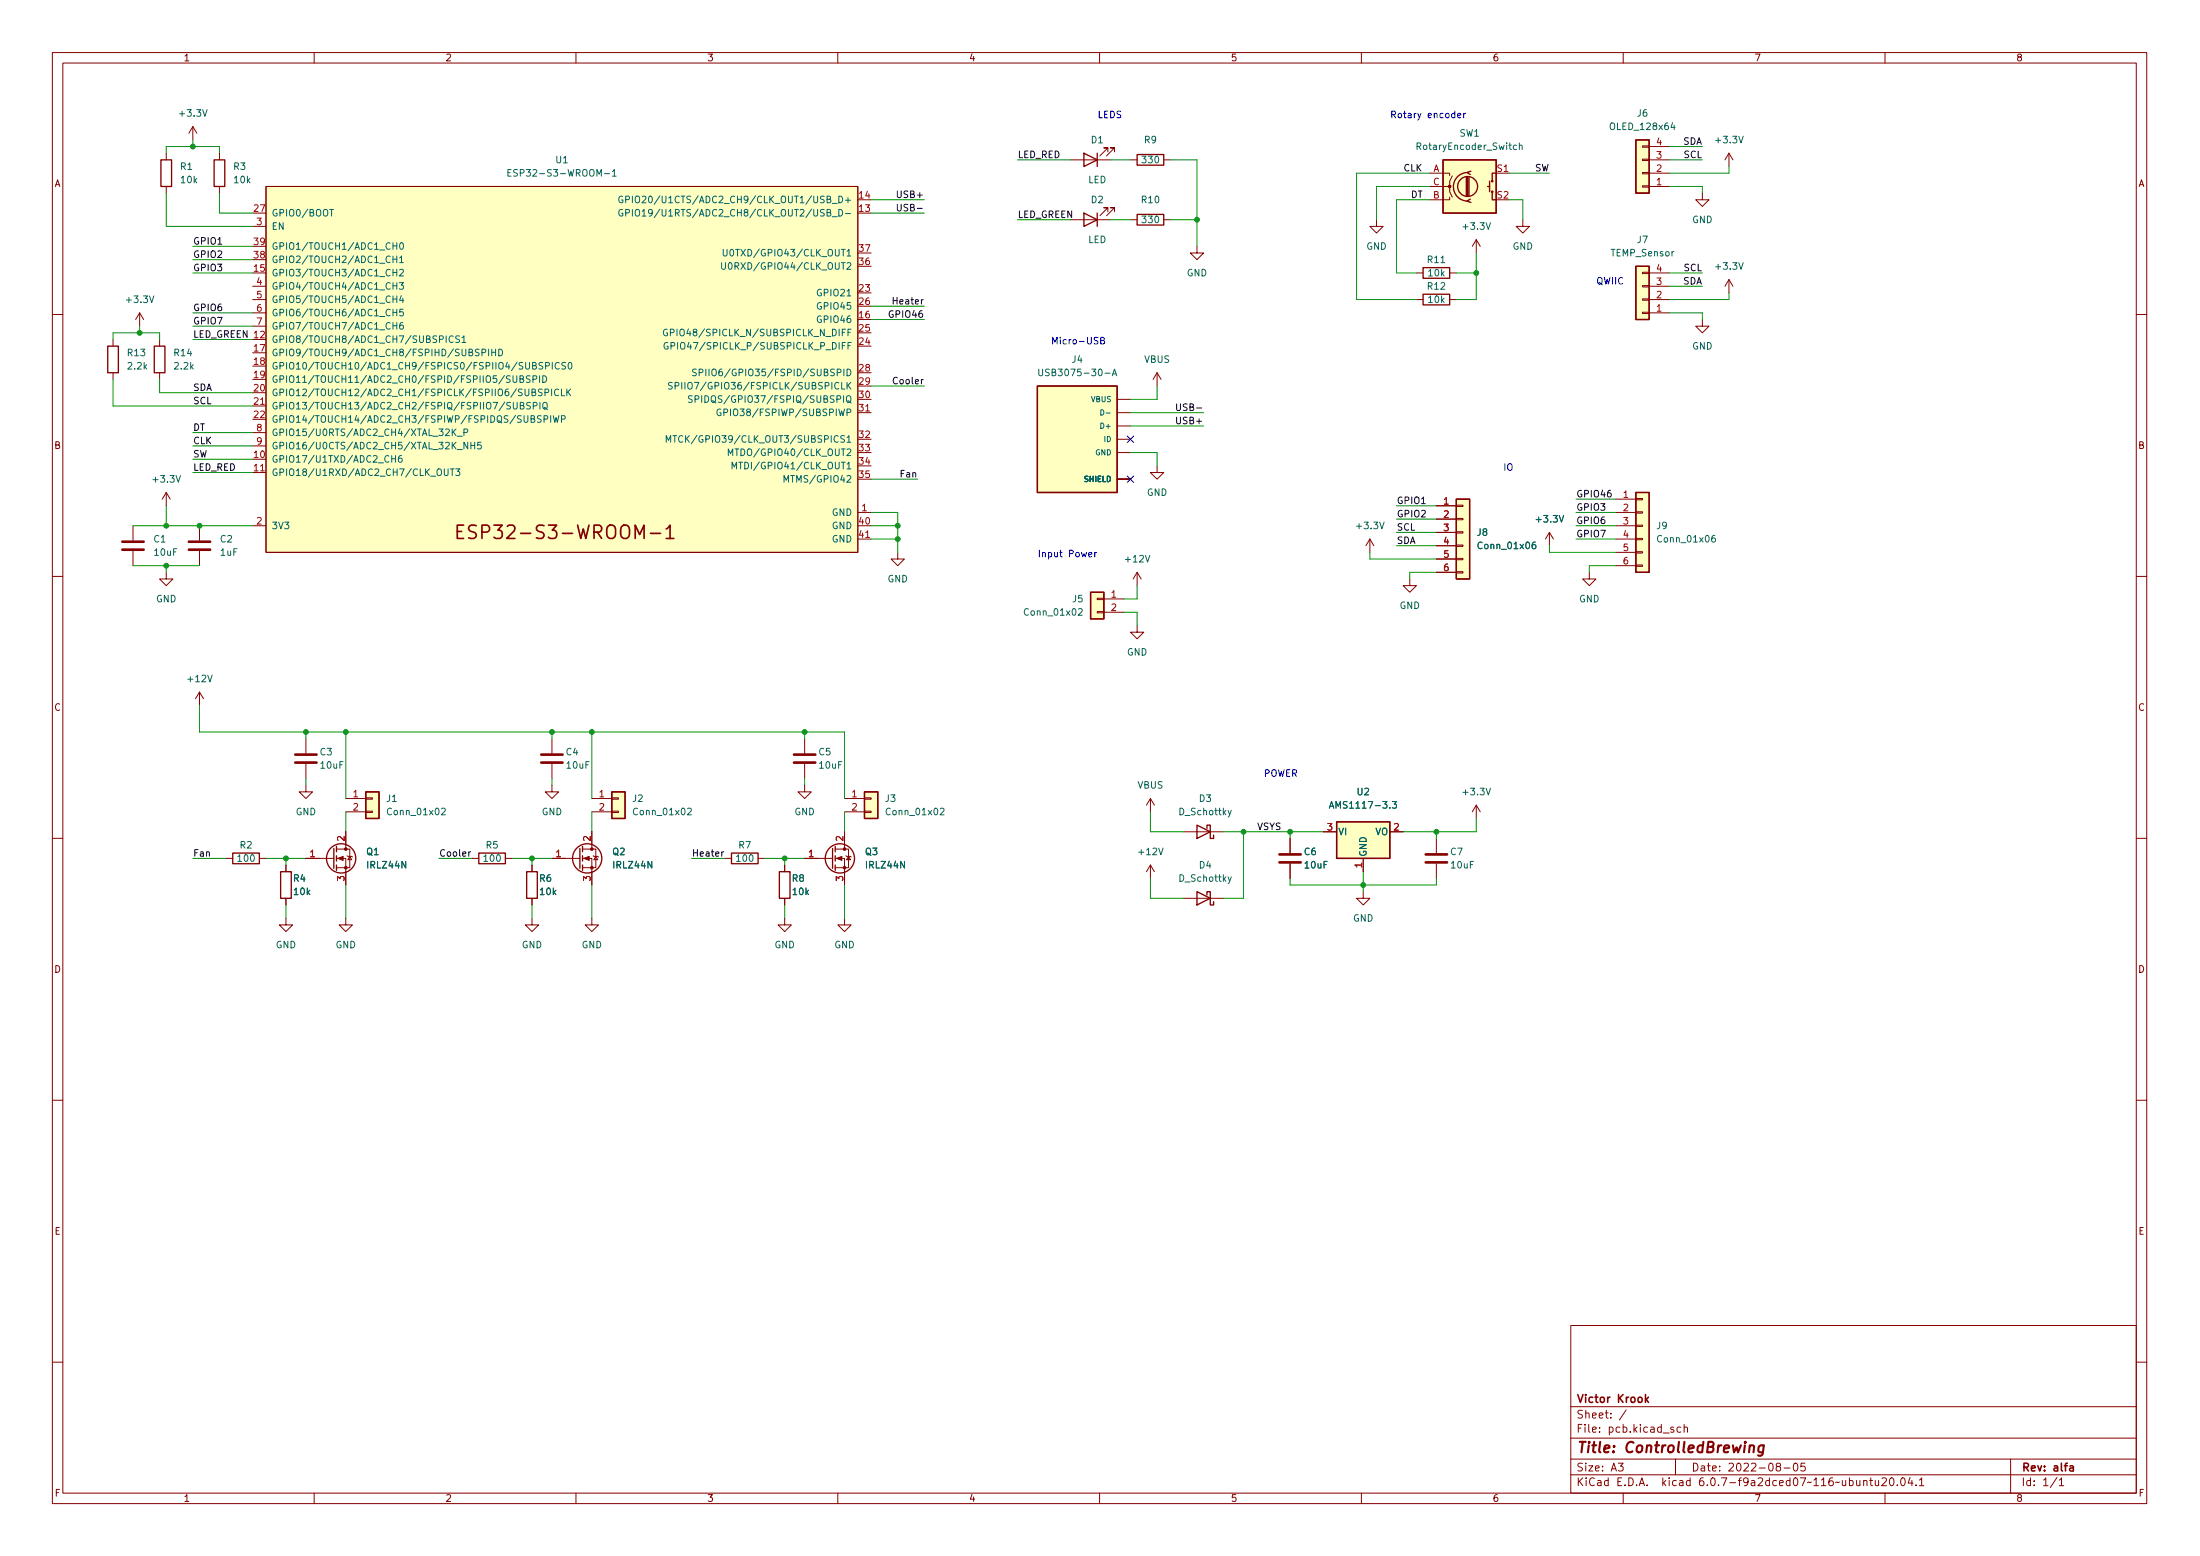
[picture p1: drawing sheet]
<svg xmlns="http://www.w3.org/2000/svg" width="420mm" height="297mm" viewBox="0 0 420 297" stroke-linecap="round" stroke-linejoin="round" font-family="sans-serif">
<g fill="none" stroke="#840000" stroke-width=".19">
<path d="M10 10h400v277h-400zM12 12h396v273h-396zM60 10v2M110 10v2M160 10v2M210 10v2M260 10v2M310 10v2M360 10v2M31.7 29.2v1.3M31.7 35.6v1.3M36.8 24.2l-.7 1.2"/>
<path d="M36.8 24.2v2.5M36.8 24.2l.8 1.2M41.9 29.2v1.3M41.9 35.6v1.3M50.8 35.6h113v69.8h-113zM204.5 30.5h7.6M211.6 29v-.8h-.8h.8l-1.5 1.6M212.9 29v-.8h-.8h.8l-1.6 1.6M215.9 30.5h1.3M222.2 30.5h1.3M273 33.1h3.9v.5M273 35.6h3.9v1l.5 1"/>
<path d="M276.9 37.6v.5h-3.9M277.4 33.6l-.5 1v1h-.5M313.7 27.8h1.3v.3h-1.3zM313.7 30.4h1.3v.2h-1.3zM313.7 32.9h1.3v.3h-1.3zM313.7 35.5h1.3v.2h-1.3zM315 30.5h3.8M315 35.6h3.8M315 33.1h3.8M315 28h3.8M325.1 36.9v1.2h1.3l-1.3 1.3-1.3-1.3h1.3M330.2 29.2v2.6"/>
<path d="M330.2 29.2l-.8 1.3M330.2 29.2l.8 1.3M26.7 59.7l-.8 1.3M26.7 59.7v2.6M26.7 59.7l.7 1.3M48.3 43.2h2.5M48.3 54.6h2.5M48.3 57.2h2.5M48.3 59.7h2.5M204.5 41.9h7.6M211.6 40.4v-.7h-.8h.8l-1.5 1.5M212.9 40.4v-.7h-.8h.8l-1.6 1.5"/>
<path d="M215.9 41.9h1.3M222.2 41.9h1.3M228.6 47v1.3h1.3l-1.3 1.3-1.3-1.3h1.3M262.9 41.9v1.3h1.3l-1.3 1.3-1.3-1.3h1.3M270.5 57.2h1.3M270.5 52.1h1.3M276.9 57.2h1.2M276.9 52.1h1.2M281.9 45.8v2.5M281.9 45.8l-.7 1.2M281.9 45.8l.8 1.2M290.8 41.9v1.3h1.3l-1.3 1.3-1.2-1.3h1.2"/>
<path d="M313.7 52h1.3v.2h-1.3zM313.7 54.5h1.3v.3h-1.3zM313.7 57.1h1.3v.2h-1.3zM313.7 59.6h1.3v.3h-1.3zM315 54.6h3.8M315 57.2h3.8M315 59.7h3.8M315 52.1h3.8M330.2 53.4l-.8 1.2M330.2 53.4v2.5M330.2 53.4l.8 1.2M10 60h2"/>
<path d="M21.6 64.8v1.3M21.6 71.2v1.2M30.5 64.8v1.3M30.5 71.2v1.2M48.3 77.5h2.5M48.3 62.3h2.5M163.8 78.8h2.6M213.4 78.8h2.5M213.4 76.2h2.5M221 71.2l-.8 1.2M221 71.2v2.5M221 71.2l.7 1.2"/>
<path d="M325.1 61v1.3h1.3l-1.3 1.2-1.3-1.2h1.3M408 60h2M31.7 94l-.7 1.3M31.7 94v2.6M31.7 94l.8 1.3M48.3 90.2h2.5M48.3 82.6h2.5M48.3 85.1h2.5M163.8 97.8h2.6M213.4 81.3h2.5M213.4 83.9h2.5M213.4 86.4h2.5"/>
<path d="M213.4 91.5h2.5M221 88.9v1.3h1.2l-1.2 1.3-1.3-1.3h1.3M274.3 96.6h3.8M274.3 99.1h3.8M278.1 99h1.3v.2h-1.3zM278.1 96.4h1.3v.3h-1.3zM308.6 95.3h3.8M308.6 97.8h3.8M312.4 97.7h1.3v.3h-1.3zM312.4 95.2h1.3v.2h-1.3zM10 110h2M25.4 100.4v2.8"/>
<path d="M25.4 105.2v2.8M31.7 109.3v1.2h1.3l-1.3 1.3-1.2-1.3h1.2M38.1 100.4v2.8M38.1 105.2v2.8M48.3 100.4h2.5M163.8 102.9h2.6M171.4 105.4v1.3h1.3l-1.3 1.3-1.2-1.3h1.2M209.5 116.7h1.3v.3h-1.3zM209.5 114.2h1.3v.3h-1.3zM210.8 114.3h3.8M210.8 116.9h3.8M217.2 119.4v1.3h-1.3l1.3 1.3 1.2-1.3h-1.2"/>
<path d="M217.2 109.3l.7 1.2M217.2 109.3v2.5M217.2 109.3l-.8 1.2M261.6 102.9l-.7 1.3M261.6 102.9v2.5M261.6 102.9l.8 1.3M269.2 110.5v1.3h1.3l-1.3 1.3-1.2-1.3h1.2M274.3 101.6h3.8M274.3 104.2h3.8M274.3 106.7h3.8M274.3 109.3h3.8M278.1 109.1h1.3v.3h-1.3z"/>
<path d="M278.1 106.6h1.3v.2h-1.3zM278.1 104h1.3v.3h-1.3zM278.1 101.5h1.3v.3h-1.3zM295.9 101.6l-.8 1.3M295.9 101.6v2.6M295.9 101.6l.8 1.3M303.5 109.3v1.2h1.3l-1.3 1.3-1.2-1.3h1.2M308.6 100.4h3.8M308.6 102.9h3.8M308.6 105.4h3.8M308.6 108h3.8M312.4 107.9h1.3v.2h-1.3z"/>
<path d="M312.4 105.3h1.3v.3h-1.3zM312.4 102.8h1.3v.2h-1.3zM312.4 100.2h1.3v.3h-1.3zM408 110h2M38.1 132.1v2.6M38.1 132.1l-.8 1.3M38.1 132.1l.8 1.3M58.4 149.9v1.3h1.3l-1.3 1.2-1.3-1.2h1.3M58.4 141v2.8M58.4 145.8v2.8M66 152.4h3.8M66 155h3.8"/>
<path d="M66 158.8v3.3M69.8 154.8h1.3v.3h-1.3zM69.8 152.3h1.3v.3h-1.3zM105.4 149.9v1.3h1.3l-1.3 1.2-1.3-1.2h1.3M105.4 141v2.8M105.4 145.8v2.8M113 152.4h3.8M113 155h3.8M113 158.8v3.3M116.8 154.8h1.3v.3h-1.3zM116.8 152.3h1.3v.3h-1.3zM153.7 149.9v1.3h1.2l-1.2 1.2-1.3-1.2h1.3"/>
<path d="M153.7 141v2.8M153.7 145.8v2.8M161.3 158.8v3.3M161.3 152.4h3.8M161.3 155h3.8M165.1 154.8h1.3v.3h-1.3zM165.1 152.3h1.3v.3h-1.3zM219.7 152.4v2.6M219.7 152.4l-.8 1.3M219.7 152.4l.8 1.3M226.1 158.8h7.6M252.7 158.8h2.6"/>
<path d="M265.4 158.8h2.6M281.9 153.7l-.7 1.3M281.9 153.7v2.5M281.9 153.7l.8 1.3M10 160h2M43.2 163.9h1.2M49.5 163.9h1.3M54.6 175.3v1.3h1.3l-1.3 1.2-1.3-1.2h1.3M54.6 165.1v1.3M54.6 171.5v1.3M58.4 163.9h5.4M64.3 163.9h1.7v5"/>
<path d="M64.3 162.1h2.5v3.5h-2.5M66 175.3v1.3h1.3l-1.3 1.2-1.2-1.2h1.2M66.3 163.4l1 .2M66.8 163.5l.4 .6h-.8zM90.2 163.9h1.2M96.5 163.9h1.3M101.6 175.3v1.3h1.3l-1.3 1.2-1.3-1.2h1.3M101.6 165.1v1.3M101.6 171.5v1.3M105.4 163.9h5.3M111.3 163.9h1.7v5M111.3 162.1h2.5v3.5h-2.5"/>
<path d="M113 175.3v1.3h1.3l-1.3 1.2-1.2-1.2h1.2M113.3 163.4l1 .2M113.8 163.5l.4 .6h-.8zM138.4 163.9h1.3M144.8 163.9h1.2M149.9 175.3v1.3h1.2l-1.2 1.2-1.3-1.2h1.3M149.9 165.1v1.3M149.9 171.5v1.3M153.7 163.9h5.3M159.5 163.9h1.8v5M159.5 162.1h2.6v3.5h-2.6M161.3 175.3v1.3h1.3l-1.3 1.2-1.3-1.2h1.3"/>
<path d="M161.5 163.4l1.1 .2M162.1 163.5l.3 .6h-.7zM219.7 165.1l-.8 1.3M219.7 165.1v2.6M219.7 165.1l.8 1.3M226.1 171.5h7.6M246.4 160.1v2.8M246.4 164.9v2.8M260.3 170.2v1.3h1.3l-1.3 1.3-1.2-1.3h1.2M260.3 163.9v2.5M274.3 160.1v2.8M274.3 164.9v2.8"/>
<path d="M408 160h2M10 210h2M408 210h2M300 253h108v32h-108zM10 260h2M300 278.5h108M300 274.5h108M300 268.5h108M309.1 279.3h.9l-.5 .6 .4 .1v.7l-.2 .1-.6-.1M310.6 269.1l-1.3 2M319.6 272.5l-.3-.1-.2 .2v.2l.5 .2v.3h-.5M320 278.5v3"/>
<path d="M321 272.5l-.4-.1-.3 .3 .1 .6h.6M321.6 272.6l.3-.2 .3 .1 .1 .9M321.6 271.9v1.5M339.5 280l-.3-.3 .1-.2 .2-.2 .4 .1 .2 .2-.1 .2-.6 .2-.2 .2v.3l.3 .3 .4-.1 .2-.2-.1-.4-.2-.1M342.7 279.4l.2-.1a.8 .8 0 0 1 .5 .8 .8 .8 0 0 1-.5 .7 1 1 0 0 1-.2-1.4zM344.7 279.3h-.7l-.1 .7 .2-.1 .5 .1 .2 .2-.1 .5-.2 .1-.6-.1M384 278.5v6.5M408 260h2M60 285v2M110 285v2M160 285v2M210 285v2"/>
<path d="M260 285v2M300 281.5h108M310 285v2M340.7 280.2h1.2M355.9 282.8l.2-.2 .4 .1 .1 .9M355.9 282.6v1M357.1 282.6h.5M357.3 282.1v1.3l.3 .2M358.1 282.6l.1 .9 .4 .1 .2-.1M358.8 282.6v1M359.4 282.3l.6-.2 .2 .2 .1 .2-.9 1.1h.9M360 285v2"/>
<path d="M361.1 282.2l.1-.1a.8 .8 0 0 1 .5 .8 .8 .8 0 0 1-.5 .7 .99 .99 0 0 1-.1-1.4zM362.4 283.5v.1M363.2 282.2l.2-.1a.8 .8 0 0 1 .5 .8 .8 .8 0 0 1-.5 .7 1 1 0 0 1-.2-1.4zM364.8 282l-.4 1.1h1M365.1 282.6v1M365.9 283.5v.1M366.6 282.5l.4-.4v1.5M366.6 283.6h.8M392.9 282l-1.3 2M393.3 282.5l.4-.4v1.5M393.3 283.6h.8"/>
</g>
<path d="M314.4 267.1l.4 .6M314.8 266.7l-.5 .6M395.3 279.9h.6l.1 .9M396 280.2h-.5a.29 .29 0 0 0-.3 .3 .29 .29 0 0 0 .3 .3l.5-.1" fill="none" stroke="#840000" stroke-width=".3"/>
<path d="M334.2 276.1a.49 .49 0 0 1 .8 .1l-.1 1M336.8 276a.66 .66 0 0 0-.9 .3l-.1 .6 .1 .2h.8M336.9 275.9l-.2 1.6a.6 .6 0 0 1-.9 .3" fill="none" stroke="#840000" stroke-width=".4"/>
<g fill="none" stroke="#840000" stroke-width=".25">
<path d="M30.7 30.5h2.1v5.1h-2.1zM40.9 30.5h2v5.1h-2zM207 29.2l2.5 1.3-2.5 1.3zM209.5 29.2v2.6M217.2 29.5h5v2h-5zM275.6 30.5h10.1v10.2h-10.1zM280 33.8v3.6M280.3 32.9a2.73 2.73 0 0 0-2.7 2.8 2.73 2.73 0 0 0 2.7 2.7M280.3 33.8v3.6M280.5 33.8v3.6M280.8 38l-.6 .4 .7 .2M280.9 32.7l-.7 .2 .6 .4"/>
<path d="M284.1 35.6h.4M284.5 34.6v2M285 36.6v1.5h.7M285.7 33.1h-.7v1.5M312.4 26.7h2.6v10.2h-2.6zM207 40.7l2.5 1.2-2.5 1.3zM209.5 40.7v2.5M217.2 40.9h5v2.1h-5zM271.8 56.2h5.1v2h-5.1zM271.8 51.1h5.1v2h-5.1zM312.4 50.8h2.6v10.2h-2.6zM20.6 66.1h2v5.1h-2z"/>
<path d="M29.5 66.1h2v5.1h-2zM198.1 73.7h15.3v20.3h-15.3zM278.1 95.3h2.6v15.2h-2.6zM312.4 94h2.6v15.3h-2.6zM208.3 113.1h2.5v5h-2.5zM69.8 151.2h2.6v5h-2.6zM116.8 151.2h2.6v5h-2.6zM165.1 151.2h2.5v5h-2.5zM228.6 157.5l2.5 1.3-2.5 1.3zM230.5 158.2v-.7h.6v2.6h.7v-.7M255.3 156.9h10.1v7h-10.1zM44.4 162.9h5.1v2h-5.1z"/>
<path d="M53.6 166.4h2v5.1h-2zM63.8 162v3.8M64.3 161.6v1M64.3 163.4v1M64.3 165.1v1.1M91.4 162.9h5.1v2h-5.1zM100.6 166.4h2v5.1h-2zM110.7 162v3.8M111.3 161.6v1M111.3 163.4v1M111.3 165.1v1.1M139.7 162.9h5.1v2h-5.1z"/>
<path d="M148.8 166.4h2.1v5.1h-2.1zM159 162v3.8M159.5 161.6v1M159.5 163.4v1M159.5 165.1v1.1M228.6 170.2l2.5 1.3-2.5 1.3zM230.5 170.9v-.7h.6v2.6h.7v-.7"/>
<circle cx="280.3" cy="35.6" r="1.91"/>
<circle cx="285" cy="36.6" r=".13"/>
<circle cx="285" cy="34.6" r=".13"/>
<circle cx="65.2" cy="163.9" r="2.79"/>
<circle cx="112.1" cy="163.9" r="2.79"/>
<circle cx="160.4" cy="163.9" r="2.79"/>
</g>
<g fill="#840000" stroke="#840000" stroke-width=".19">
<path d="M159.8 163.9l1-.4v.7z"/>
<path d="M111.5 163.9l1-.4v.7z"/>
<path d="M64.5 163.9l1-.4v.7z"/>
<circle cx="161.3" cy="165.6" r=".25"/>
<circle cx="161.3" cy="162.1" r=".25"/>
<circle cx="276.9" cy="35.6" r=".25"/>
<circle cx="113" cy="165.6" r=".25"/>
<circle cx="113" cy="162.1" r=".25"/>
<circle cx="66" cy="165.6" r=".25"/>
<circle cx="66" cy="162.1" r=".25"/>
</g>
<g fill="#ffffc2" stroke="#ffffc2" stroke-width=".19">
<path d="M278.1 95.3h2.6v15.2h-2.6z"/>
<path d="M312.4 94h2.6v15.3h-2.6z"/>
<path d="M165.1 151.2h2.5v5h-2.5z"/>
<path d="M50.8 35.6h113v69.8h-113z"/>
<path d="M255.3 156.9h10.1v7h-10.1z"/>
<path d="M312.4 26.7h2.6v10.2h-2.6z"/>
<path d="M312.4 50.8h2.6v10.2h-2.6z"/>
<path d="M275.6 30.5h10.1v10.2h-10.1z"/>
<path d="M198.1 73.7h15.3v20.3h-15.3z"/>
<path d="M208.3 113.1h2.5v5h-2.5z"/>
<path d="M69.8 151.2h2.6v5h-2.6z"/>
<path d="M116.8 151.2h2.6v5h-2.6z"/>
</g>
<g fill="none" stroke="#006464" stroke-width=".19">
<path d="M63 40h.7M63.3 40v1.3M97 33h.4M97.6 32.4h-.6v1.2h.6M115.4 33.1h1M117 32.7l.3-.3v1.2M117 33.6h.7M118.9 37.5a.59 .59 0 0 0-.7 .6 .59 .59 0 0 0 .7 .5l.1-.4h-.3M119.5 38.1l.6-.1 .1-.1v-.3l-.7-.2v1.3M120.8 37.4v1.3M120.8 40v1.3M121.5 37.5l.1-.1a.43 .43 0 0 1 .6 .5v.4a.42 .42 0 0 1-.5 .4 .42 .42 0 0 1-.4-.4z"/>
<path d="M289.6 27.8l-.3-.1-.3 .2 .1 .6h.5M290.2 27.8l.1-.1 .3 .1 .1 .8M290.2 27.3v1.3M75.1 52h.7M75.1 48.9v1.2M75.1 49.5h.7M75.1 46.9h.7M75.1 54.6h.7M75.1 57.1h.7M75.1 59.6h.7M75.8 46.3v1.3M75.8 48.9v1.2"/>
<path d="M75.8 51.4v1.3M75.8 54v1.2M75.8 56.5v1.3M75.8 59v1.3M76.3 54h.8l-.5 .4 .4 .2v.5l-.2 .1-.5-.1M76.3 51.5l.5-.1 .3 .4-.8 .9h.8M76.3 49.2l.4-.3v1.2M76.3 50.1h.8M76.4 46.5l.2-.2a.68 .68 0 0 1 .5 .7 .68 .68 0 0 1-.5 .6l-.3-.5zM76.6 56.4l-.3 .9h.8M76.9 56.9v.9M77 59h-.6l-.1 .6 .2-.1 .4 .1 .2 .2-.1 .4-.2 .1-.5-.1"/>
<path d="M118.9 40a.59 .59 0 0 0-.7 .6 .59 .59 0 0 0 .7 .6l.1-.5h-.3M119.5 40.6h.6l.1-.2v-.3l-.7-.1v1.3M121.5 40h.1a.43 .43 0 0 1 .6 .4v.4a.42 .42 0 0 1-.5 .5 .42 .42 0 0 1-.4-.5zM122.6 40.3l.4-.3v1.3M122.6 41.3h.8M137.8 50.1v1.1l.3 .2h.3l.1-.2v-1.1M138.1 47.6v1l.3 .3 .3-.1 .1-.2v-1M139.2 50.3l.2-.2a.68 .68 0 0 1 .4 .7 .68 .68 0 0 1-.4 .6l-.3-.5zM139.5 47.7l.2-.1a.68 .68 0 0 1 .4 .6 .68 .68 0 0 1-.4 .7l-.3-.5zM75.1 62.2h.7M75.8 61.6v1.2M76.9 61.6h-.3a.85 .85 0 0 0 0 1.2l.4-.1 .1-.4-.3-.2h-.2l-.3 .2"/>
<path d="M86.5 64.2a.6 .6 0 0 0-.8 .5 .6 .6 0 0 0 .6 .7l.2-.1M87.8 64.2l-.5-.1-.2 .1v.4l.5 .2 .2 .3-.3 .3-.5-.1M88.2 64.5l.4-.4v1.3M88.2 65.4h.8M92 67.3h.7l.1-.2-.1-.3-.7-.1v1.2M93.3 66.7v1.2M93.9 66.7v1.2M93.9 67.3h.7M94.6 66.7v1.2M95.3 66.7a.64 .64 0 0 1 .7 .6 .64 .64 0 0 1-.7 .6zM98 71.7v1.1l.2 .2 .4-.1 .1-.1v-1.1M98 76.8v1l.3 .3 .3-.1 .2-.2v-1"/>
<path d="M99.3 72.3h.5l.1-.4-.6-.2v1.3h.5l.2-.1v-.3l-.3-.3M99.4 77.4h.5l.1-.5-.6-.1v1.3h.4l.2-.1 .1-.3-.3-.3M101.2 71.8l-.4-.1-.3 .3 .1 .3 .6 .2v.4l-.2 .1-.5-.1M101.3 76.9l-.5-.1-.2 .1v.4l.6 .2 .1 .3-.2 .3-.5-.1M101.8 72.4l.6-.1 .1-.1v-.3l-.7-.2v1.3M101.8 77.5l.7-.1 .1-.2-.1-.3-.7-.1v1.3M103.1 71.7v1.3M103.1 76.8v1.3M103.4 79.4h-.5l-.2 .1v.3l.5 .3 .2 .3-.3 .2h-.5M103.5 74.3h-.4l-.2 .1v.4l.5 .2 .1 .3-.2 .2h-.5M103.7 69.3l-.5-.1-.2 .1v.4l.5 .2 .2 .3-.3 .3-.5-.1M103.7 71.7a.64 .64 0 0 1 .7 .7 .64 .64 0 0 1-.7 .6z"/>
<path d="M103.7 77l.3-.2a.43 .43 0 0 1 .5 .4v.5a.42 .42 0 0 1-.4 .4 .42 .42 0 0 1-.4-.4zM103.9 77.8l.7 .4M104.1 74.9h.6l.1-.2-.1-.3-.6-.1v1.2M104.2 69.9l.6-.1 .1-.2v-.3l-.7-.1v1.3M105.2 79.4v1.2M105.4 74.3v1.2M105.5 69.2v1.3M105.7 79.4l.3 1.2 .2-.9 .2 .9 .3-1.2M106.7 74.4a.6 .6 0 0 0-.9 .4 .6 .6 0 0 0 .6 .7l.3-.1M106.8 69.3a.6 .6 0 0 0-.8 .4 .6 .6 0 0 0 .6 .8l.2-.2M107.2 74.3v1.2h.6M108 69.3l-.5-.1-.2 .1v.4l.6 .2 .1 .3-.2 .3-.5-.1"/>
<path d="M108.3 74.3v1.2M108.4 74.8l.6 .7M108.6 69.3l.2-.1a.68 .68 0 0 1 .4 .6 .68 .68 0 0 1-.4 .7l-.3-.5zM109 74.3l-.7 .7M127.4 62.9a.59 .59 0 0 0-.7 .6 .59 .59 0 0 0 .7 .6l.1-.5h-.3M127.5 65.4a.59 .59 0 0 0-.7 .6 .59 .59 0 0 0 .7 .6l.1-.5h-.2M128 63.5l.6-.1 .2-.1-.1-.3-.7-.2v1.3M128.1 66h.7l.1-.2-.1-.3-.7-.1v1.3M128.4 73.1l-.5-.1-.2 .1v.4l.6 .2 .1 .3-.3 .3-.4-.1M128.9 73.7l.6-.1 .2-.2-.1-.3-.7-.1v1.3M130.2 73v1.3M130.8 73v1.3"/>
<path d="M132.2 75.6l-.5-.1-.2 .2v.3l.6 .3 .1 .3-.2 .2h-.5M132.7 76.2l.6-.1 .2-.1-.1-.3-.7-.2v1.3M133 70.5h-.5l-.2 .1v.3l.6 .3 .1 .3-.3 .2h-.4M133.5 71.1h.6l.2-.2-.1-.3-.7-.1v1.2M134 75.5v1.3M134.8 70.5v1.2M135.4 70.5v1.2M137.6 78.1a.59 .59 0 0 0-.7 .6 .59 .59 0 0 0 .7 .6l.1-.5h-.2M138.2 78.7h.6l.2-.2-.1-.3-.7-.1v1.3M198.4 70.5v1l.2 .2h.3l.2-.2v-1M210.2 78.2a.51 .51 0 0 1 .6 .5 .51 .51 0 0 1-.6 .5zM211.3 78.8h.7"/>
<path d="M212.4 71.7l.4-1.2 .5 1.2M212.5 71.4h.6M74.8 87v1.2M74.8 87.6h.7M75.5 87v1.2M76.7 87h-.4a.86 .86 0 0 0 0 1.2l.4-.1 .1-.4-.2-.2h-.3l-.2 .2M84.9 89.5v1l.2 .3 .4-.1 .1-.2v-1M86 89.5h.7M86.4 81.9v1.3M86.4 89.5v1.3M86.5 82.4l.6 .8M87 89.5h.8l-.4 .5 .4 .1v.6l-.2 .1-.6-.1"/>
<path d="M87.1 81.9l-.7 .7M87.3 83.3h1M88.6 82.6l.6-.1 .1-.2v-.3l-.7-.1v1.3M89.3 84.4v1.3l-.7-1.3v1.3M89.9 84.4v1.3M89.9 85h.8M90.7 84.4v1.3M91.9 84.4h-.6l-.1 .6 .2-.1 .4 .1 .1 .2v.4l-.2 .1-.5-.1M103.9 80h.6l.1-.2v-.3l-.7-.1v1.2M107.2 80h.6l.2-.2-.1-.3-.7-.1v1.2M127.2 84.4v-1.2l.5 .9 .4-.9v1.2M128.5 83.2h.7"/>
<path d="M128.9 83.2v1.2M130.4 83.3a.6 .6 0 0 0-.9 .4 .6 .6 0 0 0 .6 .7l.3-.1M139.1 87v-1.3l.4 .9 .4-.9v1.3M139.8 89.5v-1.3l.4 .9 .5-.9v1.3M140.4 85.7h.7M141.1 88.2h.7M149.7 92.1v-1.3l.5 .9 .4-.9v1.3M206 116.3l.4-.1 .3 .3-.8 1h.8M293.2 103.5h-.4l-.1 .3-.1 .7 .2 .3 .5-.2v-.4l-.1-.2h-.4l-.2 .2M327.5 102.2l-.4 .1-.1 .2-.1 .7 .2 .3 .5-.1v-.5l-.1-.1-.4-.1-.2 .2M84.3 154.4l.5-.1 .2 .3-.7 1h.7M131.3 154.4l.5-.1 .2 .3-.7 1h.7"/>
<path d="M179.6 154.4l.5-.1 .2 .3-.8 1h.8M235.1 154.7l-.4 1.2-.2 .1M253.9 154.3l.4-1.3 .4 1.3M254 153.9h.6M265.9 153h.8l-.4 .5 .3 .1v.6l-.1 .1-.6-.1M235.1 167.4l-.4 1.2-.2 .1"/>
</g>
<g fill="none" stroke="#840000" stroke-width=".51">
<path d="M23.4 104.9h4M23.4 103.4h4M36.1 104.9h4M36.1 103.4h4M56.4 145.6h4.1M56.4 144.1h4.1M103.4 145.6h4M103.4 144.1h4M151.6 145.6h4.1M151.6 144.1h4.1M244.3 164.6h4.1M244.3 163.1h4.1"/>
<path d="M272.3 164.6h4.1M272.3 163.1h4.1"/>
</g>
<path d="M87.3 101.5h.9M88.5 100.2h-1.2v2.6h1.2M124.2 101.8h2M127.2 101l.8-.8v2.6M127.2 102.8h1.5" fill="none" stroke="#840000" stroke-width=".32"/>
<path d="M171.4 39v1l.2 .3h.3l.2-.3v-1M224.7 77.1v1l.3 .3h.2l.2-.3v-1M89.9 162.6l-.4 .3M138.2 162.6l-.4 .3" fill="none" stroke="#0f0f0f" stroke-width=".19"/>
<path d="M278.4 22.1l.6-.2-.1-.2-.3-.1-.2 .2v.6h.5M279.5 21.6v.9M279.9 21.6l-.4 .3M210.2 65l.6-.1v-.4l-.6-.1v1.3h.5l.2-.2 .1-.3-.3-.2M207.9 105.9l.6-.1v-.3h-.4l-.2 .1 .1 .6h.5M209.1 105.5v.8M209.4 105.5l-.3 .2" fill="none" stroke="#0000c2" stroke-width=".19"/>
<g fill="none" stroke="#009600" stroke-width=".19">
<path d="M31.7 29.2v-1.2h10.2v1.2M31.7 36.9v6.3h16.6M36.8 26.7v1.3M41.9 36.9v3.8h6.4M166.4 38.1h10.1M194.3 30.5h10.2M212.1 30.5h3.8M223.5 30.5h5.1v16.5M273 38.1h-6.3v14h3.8M273 33.1h-13.9v24.1h11.4M273 35.6h-10.1v6.3M288.3 33.1h7.6"/>
<path d="M288.3 38.1h2.5v3.8M318.8 35.6h6.3v1.3M318.8 30.5h6.3M318.8 28h6.3M330.2 31.8v1.3h-11.4M36.8 52.1h11.5M36.8 59.7h11.5M36.8 47h11.5M36.8 49.6h11.5M166.4 40.7h10.1M166.4 58.5h10.1M194.3 41.9h10.2"/>
<path d="M212.1 41.9h3.8M223.5 41.9h5.1M278.1 52.1h3.8M281.9 48.3v8.9h-3.8M318.8 52.1h6.3M318.8 59.7h6.3v1.3M318.8 54.6h6.3M330.2 55.9v1.3h-11.4M21.6 64.8v-1.3h8.9v1.3M21.6 72.4v5.1h26.7M26.7 62.3v1.2M30.5 72.4v2.6h17.8"/>
<path d="M36.8 62.3h11.5M36.8 64.8h11.5M166.4 61h10.1M166.4 73.7h10.1M215.9 78.8h14M221 73.7v2.5h-5.1M31.7 96.6v3.8M36.8 87.7h11.5M36.8 90.2h11.5M36.8 85.1h11.5M36.8 82.6h11.5M166.4 97.8h5v7.6"/>
<path d="M166.4 91.5h8.9M215.9 86.4h5.1v2.5M215.9 81.3h14M266.7 96.6h7.6M266.7 99.1h7.6M301 97.8h7.6M301 95.3h7.6M25.4 108h12.7M25.4 100.4h22.9M31.7 108v1.3M166.4 100.4h5M166.4 102.9h5"/>
<path d="M214.6 116.9h2.6v2.5M217.2 111.8v2.5h-2.6M261.6 105.4v1.3h12.7M266.7 101.6h7.6M266.7 104.2h7.6M274.3 109.3h-5.1v1.2M295.9 104.2v1.2h12.7M301 100.4h7.6M301 102.9h7.6M308.6 108h-5.1v1.3M38.1 134.7v5h123.2v12.7M58.4 139.7v1.3"/>
<path d="M66 139.7v12.7M105.4 139.7v1.3M113 139.7v12.7M153.7 139.7v1.3M58.4 148.6v1.3M66 155v3.8M105.4 148.6v1.3M113 155v3.8M153.7 148.6v1.3M161.3 155v3.8M219.7 155v3.8h6.4M233.7 158.8h19"/>
<path d="M237.5 158.8v12.7h-3.8M246.4 158.8v1.3M274.3 158.8v1.3M281.9 156.2v2.6h-13.9M36.8 163.9h6.4M50.8 163.9h7.6M54.6 163.9v1.2M54.6 172.8v2.5M66 168.9v6.4M83.8 163.9h6.4M97.8 163.9h7.6M101.6 163.9v1.2"/>
<path d="M101.6 172.8v2.5M113 168.9v6.4M132.1 163.9h6.3M146 163.9h7.7M149.9 163.9v1.2M149.9 172.8v2.5M161.3 168.9v6.4M219.7 167.7v3.8h6.4M246.4 167.7v1.2h27.9v-1.2M260.3 166.4v3.8"/>
</g>
<path d="M215.3 83.2l1.2 1.3M215.3 90.9l1.2 1.2M216.5 83.2l-1.2 1.3M216.5 90.9l-1.2 1.2" fill="none" stroke="#000084" stroke-width=".19"/>
<g fill="#009600" stroke="#009600" stroke-width=".19">
<circle cx="31.7" cy="108" r=".46"/>
<circle cx="58.4" cy="139.7" r=".46"/>
<circle cx="66" cy="139.7" r=".46"/>
<circle cx="54.6" cy="163.9" r=".46"/>
<circle cx="149.9" cy="163.9" r=".46"/>
<circle cx="113" cy="139.7" r=".46"/>
<circle cx="105.4" cy="139.7" r=".46"/>
<circle cx="101.6" cy="163.9" r=".46"/>
<circle cx="153.7" cy="139.7" r=".46"/>
<circle cx="36.8" cy="28" r=".46"/>
<circle cx="31.7" cy="100.4" r=".46"/>
<circle cx="38.1" cy="100.4" r=".46"/>
<circle cx="26.7" cy="63.5" r=".46"/>
<circle cx="171.4" cy="100.4" r=".46"/>
<circle cx="171.4" cy="102.9" r=".46"/>
<circle cx="228.6" cy="41.9" r=".46"/>
<circle cx="281.9" cy="52.1" r=".46"/>
<circle cx="246.4" cy="158.8" r=".46"/>
<circle cx="237.5" cy="158.8" r=".46"/>
<circle cx="274.3" cy="158.8" r=".46"/>
<circle cx="260.3" cy="168.9" r=".46"/>
</g>
<text font-size="3.5" fill="#840000" x="90.4" y="102.9">ESP32-S3-WROOM-1</text>
<text font-size="2.8" fill="#840000" x="301" y="277.3">Title: ControlledBrewing</text>
<g font-size="2.1" fill="#840000">
<text x="301" y="267.8">Victor Krook</text>
<text x="301" y="273.5">File: pcb.kicad_sch</text>
<text x="301" y="270.8">Sheet: /</text>
<text x="301" y="280.9">Size: A3</text>
<text x="323" y="280.9">Date: 2022-08-05</text>
<text x="386" y="280.9">Rev: alfa</text>
<text x="301" y="283.7">KiCad E.D.A. kicad 6.0.7-f9a2dced07~116~ubuntu20.04.1</text>
<text x="386" y="283.7">Id: 1/1</text>
</g>
<g font-size="1.8" fill="#840000">
<text x="35" y="11.7">1</text>
<text x="85" y="11.7">2</text>
<text x="135" y="11.7">3</text>
<text x="185" y="11.7">4</text>
<text x="235" y="11.7">5</text>
<text x="285" y="11.7">6</text>
<text x="335" y="11.7">7</text>
<text x="385" y="11.7">8</text>
<text x="10.3" y="35.7">A</text>
<text x="408.3" y="35.7">A</text>
<text x="10.3" y="85.7">B</text>
<text x="408.3" y="85.7">B</text>
<text x="10.3" y="135.7">C</text>
<text x="408.3" y="135.7">C</text>
<text x="10.3" y="185.7">D</text>
<text x="408.3" y="185.7">D</text>
<text x="10.4" y="235.7">E</text>
<text x="408.4" y="235.7">E</text>
<text x="10.4" y="285.7">F</text>
<text x="35" y="286.7">1</text>
<text x="85" y="286.7">2</text>
<text x="135" y="286.7">3</text>
<text x="185" y="286.7">4</text>
<text x="235" y="286.7">5</text>
<text x="285" y="286.7">6</text>
<text x="335" y="286.7">7</text>
<text x="385" y="286.7">8</text>
<text x="408.4" y="285.7">F</text>
</g>
<g font-size="1.8" fill="#006464">
<text x="34.5" y="22.3">+3.3V</text>
<text x="312.7" y="22.3">J6</text>
<text x="208.4" y="27.3">D1</text>
<text x="218.6" y="27.3">R9</text>
<text x="271" y="28.6">RotaryEncoder_Switch</text>
<text x="278.8" y="26.1">SW1</text>
<text x="307.8" y="24.8">OLED_128x64</text>
<text x="327.9" y="27.3">+3.3V</text>
<text x="34.5" y="32.4">R1</text>
<text x="34.6" y="35">10k</text>
<text x="44.6" y="32.4">R3</text>
<text x="44.8" y="35">10k</text>
<text x="98.5" y="33.7">ESP32-S3-WROOM-1</text>
<text x="106.2" y="31.2">U1</text>
<text x="207.8" y="35">LED</text>
<text x="218.2" y="31.2">330</text>
<text x="51.8" y="41.3">GPIO0/BOOT</text>
<text x="123" y="38.8">GPIO20/U1CTS/ADC2_CH9/CLK_OUT1/USB_D+</text>
<text x="123.4" y="41.3">GPIO19/U1RTS/ADC2_CH8/CLK_OUT2/USB_D-</text>
<text x="208.4" y="38.8">D2</text>
<text x="218.1" y="38.8">R10</text>
<text x="51.8" y="43.9">EN</text>
<text x="51.8" y="47.7">GPIO1/TOUCH1/ADC1_CH0</text>
<text x="207.8" y="46.4">LED</text>
<text x="218.2" y="42.6">330</text>
<text x="260.9" y="47.7">GND</text>
<text x="279.6" y="43.9">+3.3V</text>
<text x="288.9" y="47.7">GND</text>
<text x="312.7" y="46.4">J7</text>
<text x="323.2" y="42.6">GND</text>
<text x="51.8" y="52.7">GPIO3/TOUCH3/ADC1_CH2</text>
<text x="51.8" y="50.2">GPIO2/TOUCH2/ADC1_CH1</text>
<text x="140.1" y="51.5">U0RXD/GPIO44/CLK_OUT2</text>
<text x="140.3" y="48.9">U0TXD/GPIO43/CLK_OUT1</text>
<text x="226.6" y="52.7">GND</text>
<text x="272.7" y="50.2">R11</text>
<text x="272.8" y="52.7">10k</text>
<text x="307.7" y="48.9">TEMP_Sensor</text>
<text x="327.9" y="51.5">+3.3V</text>
<text x="24.3" y="57.8">+3.3V</text>
<text x="51.8" y="55.3">GPIO4/TOUCH4/ADC1_CH3</text>
<text x="51.8" y="57.8">GPIO5/TOUCH5/ADC1_CH4</text>
<text x="156.4" y="56.6">GPIO21</text>
<text x="156.4" y="59.1">GPIO45</text>
<text x="272.7" y="55.3">R12</text>
<text x="272.8" y="57.8">10k</text>
<text x="51.8" y="65.4">GPIO8/TOUCH8/ADC1_CH7/SUBSPICS1</text>
<text x="51.8" y="60.4">GPIO6/TOUCH6/ADC1_CH5</text>
<text x="51.8" y="62.9">GPIO7/TOUCH7/ADC1_CH6</text>
<text x="129.3" y="64.2">GPIO48/SPICLK_N/SUBSPICLK_N_DIFF</text>
<text x="156.4" y="61.6">GPIO46</text>
<text x="24.4" y="68">R13</text>
<text x="24.5" y="70.5">2.2k</text>
<text x="33.3" y="68">R14</text>
<text x="33.4" y="70.5">2.2k</text>
<text x="51.8" y="68">GPIO9/TOUCH9/ADC1_CH8/FSPIHD/SUBSPIHD</text>
<text x="51.8" y="70.5">GPIO10/TOUCH10/ADC1_CH9/FSPICS0/FSPIIO4/SUBSPICS0</text>
<text x="129.5" y="66.7">GPIO47/SPICLK_P/SUBSPICLK_P_DIFF</text>
<text x="136.2" y="71.8">SPIIO6/GPIO35/FSPID/SUBSPID</text>
<text x="199.7" y="71.8">USB3075-30-A</text>
<text x="204.8" y="69.3">J4</text>
<text x="218.5" y="69.3">VBUS</text>
<text x="323.2" y="66.7">GND</text>
<text x="51.8" y="73.1">GPIO11/TOUCH11/ADC2_CH0/FSPID/FSPIIO5/SUBSPID</text>
<text x="51.8" y="75.6">GPIO12/TOUCH12/ADC2_CH1/FSPICLK/FSPIIO6/SUBSPICLK</text>
<text x="131.5" y="74.3">SPIIO7/GPIO36/FSPICLK/SUBSPICLK</text>
<text x="135" y="76.9">SPIDQS/GPIO37/FSPIQ/SUBSPIQ</text>
<text x="51.8" y="78.1">GPIO13/TOUCH13/ADC2_CH2/FSPIQ/FSPIIO7/SUBSPIQ</text>
<text x="51.8" y="80.7">GPIO14/TOUCH14/ADC2_CH3/FSPIWP/FSPIDQS/SUBSPIWP</text>
<text x="51.8" y="83.2">GPIO15/U0RTS/ADC2_CH4/XTAL_32K_P</text>
<text x="139.2" y="79.4">GPIO38/FSPIWP/SUBSPIWP</text>
<text x="51.8" y="88.3">GPIO17/U1TXD/ADC2_CH6</text>
<text x="51.8" y="85.8">GPIO16/U0CTS/ADC2_CH5/XTAL_32K_NH5</text>
<text x="130.5" y="84.5">MTCK/GPIO39/CLK_OUT3/SUBSPICS1</text>
<text x="140.9" y="87">MTDO/GPIO40/CLK_OUT2</text>
<text x="141.8" y="89.6">MTDI/GPIO41/CLK_OUT1</text>
<text x="29.4" y="92.1">+3.3V</text>
<text x="51.8" y="90.8">GPIO18/U1RXD/ADC2_CH7/CLK_OUT3</text>
<text x="150.7" y="92.1">MTMS/GPIO42</text>
<text x="219" y="94.7">GND</text>
<text x="51.8" y="101">3V3</text>
<text x="158.9" y="98.5">GND</text>
<text x="158.9" y="101">GND</text>
<text x="259.3" y="101">+3.3V</text>
<text x="293.6" y="99.7">+3.3V</text>
<text x="316.4" y="101">J9</text>
<text x="29.4" y="103.5">C1</text>
<text x="29.6" y="106.1">10uF</text>
<text x="42.1" y="103.5">C2</text>
<text x="42.1" y="106.1">1uF</text>
<text x="158.9" y="103.5">GND</text>
<text x="215.1" y="107.4">+12V</text>
<text x="282.1" y="102.3">J8</text>
<text x="282.6" y="104.8">Conn_01x06</text>
<text x="316.9" y="103.5">Conn_01x06</text>
<text x="169.5" y="111.2">GND</text>
<text x="29.8" y="115">GND</text>
<text x="195.9" y="117.5">Conn_01x02</text>
<text x="204.9" y="115">J5</text>
<text x="267.3" y="116.2">GND</text>
<text x="301.6" y="115">GND</text>
<text x="215.2" y="125.1">GND</text>
<text x="36" y="130.2">+12V</text>
<text x="61.1" y="144.2">C3</text>
<text x="61.3" y="146.7">10uF</text>
<text x="108.1" y="144.2">C4</text>
<text x="108.3" y="146.7">10uF</text>
<text x="156.4" y="144.2">C5</text>
<text x="156.6" y="146.7">10uF</text>
<text x="56.5" y="155.6">GND</text>
<text x="73.8" y="153.1">J1</text>
<text x="74.3" y="155.6">Conn_01x02</text>
<text x="103.4" y="155.6">GND</text>
<text x="120.8" y="153.1">J2</text>
<text x="121.3" y="155.6">Conn_01x02</text>
<text x="151.7" y="155.6">GND</text>
<text x="169.1" y="153.1">J3</text>
<text x="169.6" y="155.6">Conn_01x02</text>
<text x="217.3" y="150.5">VBUS</text>
<text x="225.3" y="155.6">D_Schottky</text>
<text x="229.1" y="153.1">D3</text>
<text x="254.9" y="154.3">AMS1117-3.3</text>
<text x="259.2" y="151.8">U2</text>
<text x="279.6" y="151.8">+3.3V</text>
<text x="45.9" y="162">R2</text>
<text x="92.8" y="162">R5</text>
<text x="141.1" y="162">R7</text>
<text x="255.5" y="159.4">VI</text>
<text x="262.6" y="159.4">VO</text>
<text x="45.5" y="164.5">100</text>
<text x="70" y="163.2">Q1</text>
<text x="70.3" y="165.8">IRLZ44N</text>
<text x="92.5" y="164.5">100</text>
<text x="117" y="163.2">Q2</text>
<text x="117.3" y="165.8">IRLZ44N</text>
<text x="140.8" y="164.5">100</text>
<text x="165.3" y="163.2">Q3</text>
<text x="165.5" y="165.8">IRLZ44N</text>
<text x="217.6" y="163.2">+12V</text>
<text x="229.1" y="165.8">D4</text>
<text x="249.1" y="163.2">C6</text>
<text x="249.3" y="165.8">10uF</text>
<text x="261" y="163.6" transform="rotate(-90 261 163.6)">GND</text>
<text x="277" y="163.2">C7</text>
<text x="277.2" y="165.8">10uF</text>
<text x="56.1" y="168.3">R4</text>
<text x="56.2" y="170.9">10k</text>
<text x="103.1" y="168.3">R6</text>
<text x="103.2" y="170.9">10k</text>
<text x="151.3" y="168.3">R8</text>
<text x="151.5" y="170.9">10k</text>
<text x="225.3" y="168.3">D_Schottky</text>
<text x="258.4" y="175.9">GND</text>
<text x="52.6" y="181">GND</text>
<text x="64.1" y="181">GND</text>
<text x="99.6" y="181">GND</text>
<text x="111.1" y="181">GND</text>
<text x="147.9" y="181">GND</text>
<text x="159.3" y="181">GND</text>
</g>
<g font-size="1.8" fill="#0000c2">
<text x="209.5" y="22.5">LEDS</text>
<text x="265.4" y="22.5">Rotary encoder</text>
<text x="304.8" y="54.3">QWIIC</text>
<text x="200.7" y="65.7">Micro-USB</text>
<text x="287" y="89.9">IO</text>
<text x="198.1" y="106.4">Input Power</text>
<text x="241.3" y="148.3">POWER</text>
</g>
<g font-size="1.8" fill="#a90000">
<text x="316.4" y="27.7">4</text>
<text x="273.7" y="32.8">A</text>
<text x="273.7" y="35.3">C</text>
<text x="285.9" y="32.8">S1</text>
<text x="316.4" y="35.3">1</text>
<text x="316.4" y="32.8">2</text>
<text x="316.4" y="30.3">3</text>
<text x="48.5" y="40.4">27</text>
<text x="164.1" y="40.4">13</text>
<text x="164.1" y="37.9">14</text>
<text x="273.7" y="37.9">B</text>
<text x="285.9" y="37.9">S2</text>
<text x="48.5" y="46.8">39</text>
<text x="49" y="43">3</text>
<text x="48.5" y="51.9">15</text>
<text x="48.5" y="49.3">38</text>
<text x="164.1" y="50.6">36</text>
<text x="164.1" y="48">37</text>
<text x="316.4" y="51.9">4</text>
<text x="49" y="54.4">4</text>
<text x="49" y="56.9">5</text>
<text x="49" y="59.5">6</text>
<text x="164.1" y="55.7">23</text>
<text x="164.1" y="58.2">26</text>
<text x="316.4" y="59.5">1</text>
<text x="316.4" y="56.9">2</text>
<text x="316.4" y="54.4">3</text>
<text x="49" y="62">7</text>
<text x="164.1" y="60.7">16</text>
<text x="164.1" y="65.8">24</text>
<text x="164.1" y="63.3">25</text>
<text x="48.5" y="67.1">17</text>
<text x="48.5" y="69.6">18</text>
<text x="164.1" y="70.9">28</text>
<text x="48.5" y="72.2">19</text>
<text x="48.5" y="74.7">20</text>
<text x="48.5" y="77.3">21</text>
<text x="164.1" y="73.4">29</text>
<text x="164.1" y="76">30</text>
<text x="48.5" y="79.8">22</text>
<text x="49" y="82.3">8</text>
<text x="164.1" y="78.5">31</text>
<text x="164.1" y="83.6">32</text>
<text x="48.5" y="87.4">10</text>
<text x="48.5" y="90">11</text>
<text x="49" y="84.9">9</text>
<text x="164.1" y="86.1">33</text>
<text x="164.1" y="88.7">34</text>
<text x="164.1" y="91.2">35</text>
<text x="310" y="95">1</text>
<text x="49" y="100.1">2</text>
<text x="164.1" y="100.1">40</text>
<text x="164.6" y="97.6">1</text>
<text x="275.7" y="96.3">1</text>
<text x="275.7" y="98.8">2</text>
<text x="275.7" y="101.4">3</text>
<text x="310" y="97.6">2</text>
<text x="310" y="100.1">3</text>
<text x="164.1" y="102.7">41</text>
<text x="275.7" y="103.9">4</text>
<text x="275.7" y="106.5">5</text>
<text x="310" y="102.7">4</text>
<text x="310" y="105.2">5</text>
<text x="310" y="107.7">6</text>
<text x="275.7" y="109">6</text>
<text x="212.2" y="114.1">1</text>
<text x="212.2" y="116.6">2</text>
<text x="67.5" y="152.2">1</text>
<text x="67.5" y="154.7">2</text>
<text x="114.4" y="152.2">1</text>
<text x="114.4" y="154.7">2</text>
<text x="162.7" y="152.2">1</text>
<text x="162.7" y="154.7">2</text>
<text x="65.8" y="160.5" transform="rotate(-90 65.8 160.5)">2</text>
<text x="112.8" y="160.5" transform="rotate(-90 112.8 160.5)">2</text>
<text x="161" y="160.5" transform="rotate(-90 161 160.5)">2</text>
<text x="253.5" y="158.5">3</text>
<text x="266.2" y="158.5">2</text>
<text x="59.2" y="163.6">1</text>
<text x="106.2" y="163.6">1</text>
<text x="154.4" y="163.6">1</text>
<text x="260.1" y="165.6" transform="rotate(-90 260.1 165.6)">1</text>
<text x="65.8" y="168.2" transform="rotate(-90 65.8 168.2)">3</text>
<text x="112.8" y="168.2" transform="rotate(-90 112.8 168.2)">3</text>
<text x="161" y="168.2" transform="rotate(-90 161 168.2)">3</text>
</g>
<g font-size="1.8" fill="#0f0f0f">
<text x="321.4" y="27.6">SDA</text>
<text x="194.3" y="30.2">LED_RED</text>
<text x="268" y="32.7">CLK</text>
<text x="293.1" y="32.7">SW</text>
<text x="321.6" y="30.2">SCL</text>
<text x="171.8" y="37.8">USB+</text>
<text x="172.2" y="40.3">USB-</text>
<text x="194.3" y="41.6">LED_GREEN</text>
<text x="269.4" y="37.8">DT</text>
<text x="36.8" y="46.7">GPIO1</text>
<text x="36.8" y="49.2">GPIO2</text>
<text x="36.8" y="51.8">GPIO3</text>
<text x="321.6" y="51.8">SCL</text>
<text x="36.8" y="59.4">GPIO6</text>
<text x="171" y="58.1">Heater</text>
<text x="321.4" y="54.3">SDA</text>
<text x="36.8" y="64.5">LED_GREEN 12</text>
<text x="36.8" y="61.9">GPIO7</text>
<text x="170.1" y="60.6">GPIO46</text>
<text x="36.8" y="77.2">SCL</text>
<text x="36.8" y="74.6">SDA</text>
<text x="170.9" y="73.3">Cooler</text>
<text x="36.8" y="82.2">DT</text>
<text x="225.1" y="81">USB+</text>
<text x="225.5" y="78.4">USB-</text>
<text x="36.8" y="89.9">LED_RED</text>
<text x="36.8" y="84.8">CLK</text>
<text x="36.8" y="87.3">SW</text>
<text x="172.1" y="91.1">Fan</text>
<text x="301" y="94.9">GPIO46</text>
<text x="266.7" y="96.2">GPIO1</text>
<text x="266.7" y="101.3">SCL</text>
<text x="266.7" y="98.7">GPIO2</text>
<text x="301" y="97.5">GPIO3</text>
<text x="301" y="100">GPIO6</text>
<text x="266.7" y="103.8">SDA</text>
<text x="301" y="102.6">GPIO7</text>
<text x="240" y="158.4">VSYS</text>
<text x="36.8" y="163.5">Fan</text>
<text x="83.8" y="163.5">Cooler</text>
<text x="132.1" y="163.5">Heater</text>
</g>
<g font-size="1.4" fill="#006464">
<text x="208.4" y="76.7">VBUS</text>
<text x="210.5" y="81.8">D+</text>
<text x="209.2" y="86.9">GND</text>
<text x="210.9" y="84.4">ID</text>
<text x="207.2" y="92">SHIELD</text>
</g>
</svg>
